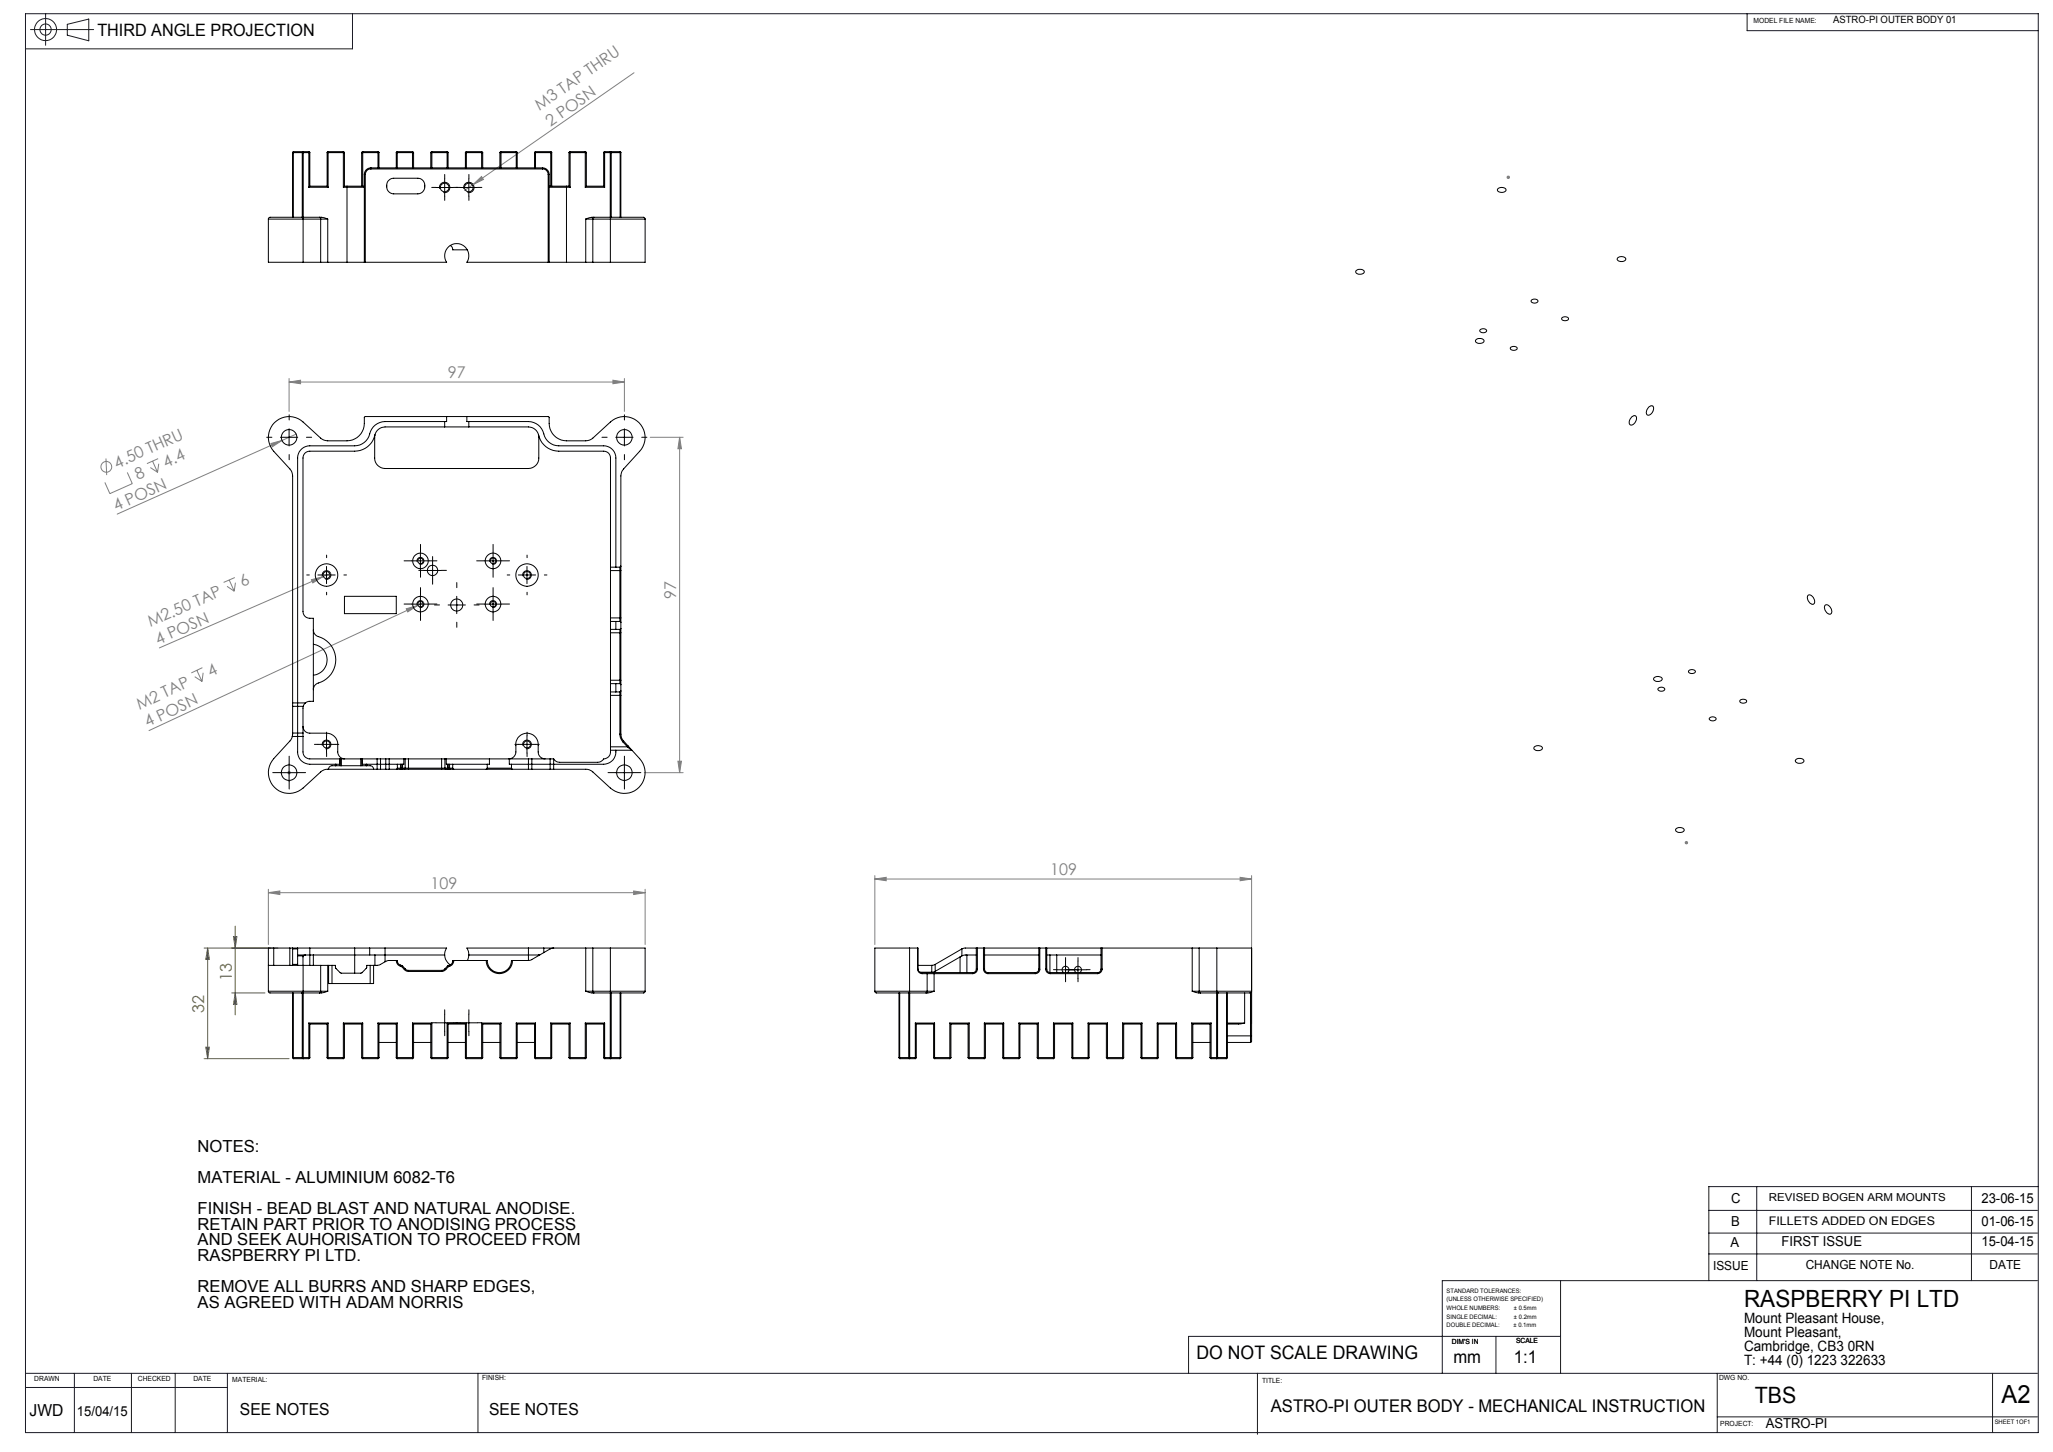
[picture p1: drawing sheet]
<svg xmlns="http://www.w3.org/2000/svg" width="594mm" height="420mm" viewBox="0 0 594 420" stroke-linecap="round" stroke-linejoin="round" font-family="sans-serif">
<g fill="none" stroke="#808080" stroke-width=".29">
<path d="M183.4 21l-46.5 32.4M136.9 53.4l2.4-2.3 .6 .8zM136.9 53.4l-2.5 1.7M435.9 51.3h1M436 50.9l.7 .7M436.4 50.8v1M436.7 50.9l-.7 .7M83.6 110.5l3.4-.5v1zM83.6 109.5v9.5M83.6 110.5h97.1M177.3 110l3.4 .5-3.4 .5zM180.7 109.5v9.5"/>
<path d="M30.7 132.6l.2 4.8M36.8 136.6l1.5 3.3-6.5 2.9-1.5-3.3M43.5 135.2l2.1 1.4M44.1 133.4l1.5 3.2M45.8 132.7l-3.3 1.4M45.9 134.1l-.3 2.5M78.4 128.3l3.2-.9-2.8 1.8zM81.6 127.4l-47.7 21.3M85.7 125.6l-4.1 1.8M188.1 126.5h9.6M196.6 126.5v97M196.6 126.5l.6 3.3h-1.1z"/>
<path d="M65.7 169.6l2.1 1.4M66.3 167.8l1.5 3.2M67.9 167.1l-3.2 1.4M68.1 168.5l-.3 2.5M90.1 167.7l3.2-.9-2.8 1.8zM93.3 166.8l-47.2 20.6M95.6 165.8l-2.3 1M117.5 176.1l3.3-.9-2.8 1.8zM120.8 175.2l-77.7 36.1M122.6 174.3l-1.8 .9M56.3 195.7l2.2 1.4M56.9 193.9l1.6 3.2"/>
<path d="M58.6 193.1l-3.2 1.5M58.8 194.6l-.3 2.5M83.1 223.5h1M83.3 223.1l.7 .8M83.6 223v1M84 223.1l-.7 .8M186.4 223.5h11.3M196.1 220.2h1.1l-.6 3.3zM77.6 258.2l3.4-.5v1zM77.6 257.2v16M77.6 258.2h109.1M183.3 257.7l3.4 .5-3.4 .5z"/>
<path d="M186.7 257.2v16M253.1 254.3l3.3-.5v1zM253.1 253.3v19.9M253.1 254.3h109M358.8 253.8l3.3 .5-3.3 .5zM362.1 253.3v42.8M487.4 243.8h1M487.6 243.4l.7 .7M487.9 243.3v.9M488.3 243.4l-.7 .7"/>
<circle cx="30.8" cy="135" r="1.56"/>
</g>
<g fill="none" stroke="#191924" stroke-width=".29">
<path d="M7.4 4h582.3v410.4h-582.3zM8.8 8.6h18.3M13.2 3.9v9.2M19.5 7l6.2-1.5v6.3l-6.2-1.6zM102 3.9v10.2h-94.6M505.5 4v4.9h84.2M494.4 356.7h95.1M494.4 350.1h95.1M508.3 343.2v27.2M570.4 343.2v27.2M589.7 343.2h-95.3v27.2M451.5 370.4v26.8"/>
<path d="M494.4 362.7h95.1M589.5 370.4h-172.2v26.8M7.4 397.2h582.1M21.5 397.2v17.2M38 397.2v17.2M50.7 397.2v17.2M65.8 397.2v17.2M138.3 397.2v17.2M363.8 397.2v17.7M432.8 386.6v10.6M451.5 386.6h-107.6v10.6M496.9 397.2v17.2"/>
<path d="M576.5 397.2v17.2M7.4 401.3h58.4M496.9 409.8h92.6"/>
<circle cx="13.2" cy="8.6" r="3.2"/>
<circle cx="13.2" cy="8.5" r="1.62"/>
</g>
<path d="M59.1 274.2h21.3M60.1 274.2l.5 3.3h-1.1zM60.1 274.2v32M67.6 270.9h.9l-.4 3.3zM68.1 267.9v25.7M67.1 287.2h9.6M68.1 287.2l.4 3.3h-.9zM59.1 306.2h24.5M59.5 302.9h1.1l-.5 3.3z" fill="none" stroke="#808000" stroke-width=".29"/>
<g fill="none" stroke="#000" stroke-width=".29">
<path d="M126.2 54.2h5M127.2 54.6a1.5 1.5 0 0 1 1.3-1.9 1.5 1.5 0 0 1 1.7 1.7 1.5 1.5 0 0 1-1.9 1.3M128.7 51.7v5M133.1 54.2h5M134.2 54.6a1.5 1.5 0 0 1 1.3-1.9 1.5 1.5 0 0 1 1.6 1.7 1.5 1.5 0 0 1-1.8 1.3M135.6 51.7v5M433.5 54.5a1.5 1.5 0 0 1 2.3 .5 1.5 1.5 0 0 1-2.6-.1zM392.3 78.3a1.44 1.44 0 0 1 2.4 .5 1.44 1.44 0 0 1-2.4-.3zM468 74.7a1.47 1.47 0 0 1 2.4 .3 1.42 1.42 0 0 1-2.5-.2zM427.1 98.2a1.38 1.38 0 0 1 2.3 .6 1.44 1.44 0 0 1-2.5-.3zM428.3 95.4a1.04 1.04 0 0 1 1-.3 1.04 1.04 0 0 1 .8 .8 1.04 1.04 0 0 1-1.1 .4 1.04 1.04 0 0 1-.8-.8zM443.1 86.8a1.05 1.05 0 0 1 1.8 .5 1.04 1.04 0 0 1-1 .4 1.04 1.04 0 0 1-.8-.8z"/>
<path d="M451.9 91.9a1.15 1.15 0 0 1 1.9 .4 1.12 1.12 0 0 1-1.1 .5 1.12 1.12 0 0 1-.9-.7zM437.2 100.4a1.04 1.04 0 0 1 1-.2 1.04 1.04 0 0 1 .7 .8 1.15 1.15 0 0 1-1.9-.4zM477 117.8a.83 .83 0 0 1 1.3-.3 .83 .83 0 0 1 0 1.3 1.19 1.19 0 0 1-1.9 1l.1-1.1zM81.1 126.5h5M83.6 124v5M178.2 126.5h5M180.7 124v5M472.1 120.6a.83 .83 0 0 1 1.2-.2 .83 .83 0 0 1 .1 1.3 1.22 1.22 0 0 1-1.9 .9v-.9zM121.6 159.8v4.9M142.7 159.8v4.9M92 166.3h5M93.3 166.7a1.26 1.26 0 0 1 1.1-1.6 1.26 1.26 0 0 1 1.3 1.4 1.26 1.26 0 0 1-1.5 1.1"/>
<path d="M94.5 163.8v5M119.1 162.2h5M119.1 174.7h5M120.7 162.5a1 1 0 0 1 .9-1.3 1 1 0 0 1 1.1 1.1 1 1 0 0 1-1.3 .9M120.7 175a.99 .99 0 0 1 .9-1.2 .99 .99 0 0 1 1 1 .99 .99 0 0 1-1.2 .9M121.6 172.2v5.1M122.7 165h4.9M125.2 162.5v5M129.6 175h5.1M132.2 172.5v5M140.2 162.2h4.9M140.2 174.7h4.9"/>
<path d="M141.7 162.5a1.01 1.01 0 0 1 .9-1.3 1.01 1.01 0 0 1 1.1 1.1 1.01 1.01 0 0 1-1.3 .9M141.7 175a1 1 0 0 1 .9-1.3 1 1 0 0 1 1 1.1 1 1 0 0 1-1.2 .9M142.7 172.2v5.1M150 166.3h5M151.3 166.7a1.26 1.26 0 0 1 1.1-1.6 1.26 1.26 0 0 1 1.3 1.4 1.26 1.26 0 0 1-1.5 1.1M152.5 163.8v5M523.1 172.2a1.71 1.71 0 0 1 1.9 2.1 .91 .91 0 0 1-.9 .5 .91 .91 0 0 1-.8-.8l-.4-1.1zM528.1 175.1a1.68 1.68 0 0 1 1.9 2 .78 .78 0 0 1-.8 .6 .78 .78 0 0 1-.7-.6l-.6-1.3zM478.6 196.1a1.54 1.54 0 0 1 2.3 .3 1.45 1.45 0 0 1-2.5-.1zM479.8 199.1a1.02 1.02 0 0 1 1.1-.4 1.02 1.02 0 0 1 .7 .8 1.04 1.04 0 0 1-1 .5 1.04 1.04 0 0 1-.9-.8zM488.6 194a1.15 1.15 0 0 1 1.9 .4 1.09 1.09 0 0 1-1 .5 1.09 1.09 0 0 1-.9-.7zM92 215.3h5"/>
<path d="M93.3 215.7a1.26 1.26 0 0 1 1.1-1.6 1.26 1.26 0 0 1 1.3 1.4 1.26 1.26 0 0 1-1.5 1.1M94.5 212.8v5M150 215.3h5M151.3 215.7a1.26 1.26 0 0 1 1.1-1.6 1.26 1.26 0 0 1 1.3 1.4 1.26 1.26 0 0 1-1.5 1.1M152.5 212.8v5M444 216a1.44 1.44 0 0 1 2.3 .5 1.44 1.44 0 0 1-2.5-.2zM494.6 207.7a1.03 1.03 0 0 1 1.1-.4 1.03 1.03 0 0 1 .8 .8 1.04 1.04 0 0 1-1.1 .4 1.04 1.04 0 0 1-.8-.8zM503.6 202.5a1.04 1.04 0 0 1 1-.3 1.04 1.04 0 0 1 .7 .8 1.15 1.15 0 0 1-1.9-.3zM519.6 219.7a1.44 1.44 0 0 1 2.3 .5 1.46 1.46 0 0 1-2.4-.2zM81.1 223.5h5M83.6 221v5M178.2 223.5h5"/>
<path d="M180.7 221v5M484.9 239.7a1.46 1.46 0 0 1 2.4 .5 1.5 1.5 0 0 1-2.5-.2zM308.3 278v5M311.9 278v5M126.2 295.9h5M128.7 293.4v5M133.1 295.9h5M135.6 293.4v5M305.8 280.5h8.6"/>
</g>
<g fill="none" stroke="#000" stroke-width=".29" stroke-dasharray="15.2 1.3 1.3 1.3">
<path d="M126.2 54.2h-1.3M128.7 51.7v-1.2M128.7 56.7v1.3M131.2 54.2h1.2M133.2 54.2h-1.3M135.7 51.7v-1.2M135.7 56.7v1.3M138.2 54.2h1.2M78.7 126.5h-1.5M83.7 121.5v-1.5M83.7 131.5v1.5M88.7 126.5h1.5"/>
<path d="M175.7 126.5h-1.5M180.7 121.5v-1.5M180.7 131.5v1.5M185.7 126.5h1.5M121.7 159.7v-2.2M142.7 159.7v-2.2M89.5 166.3h-.8M94.5 161.3v-.7M94.5 171.3v.8M99.5 166.3h.7M119.2 174.7h-2.3M119.2 162.2h-2.3"/>
<path d="M121.7 172.2v-2.2M121.7 177.2v2.3M121.7 164.7v2.3M122.7 165h-1.5M124.2 174.7h2.2M124.2 162.2h2.2M125.2 162.5v-1.5M125.2 167.5v1.5M127.2 175h-1.5M127.7 165h1.5M132.2 170v-1.5M132.2 180v1.5"/>
<path d="M137.2 175h1.4M140.2 162.2h-2.3M140.2 174.7h-2.3M142.7 164.7v2.3M142.7 172.2v-2.2M142.7 177.2v2.3M145.2 162.2h2.2M145.2 174.7h2.2M147.5 166.3h-.8M152.5 161.3v-.7M152.5 171.3v.8M157.5 166.3h.7"/>
<path d="M92 215.3h-1M94.5 212.8v-1M94.5 217.8v1M97 215.3h1M150 215.3h-1M152.5 212.8v-1M152.5 217.8v1M155 215.3h1M81.2 223.5h-2.3M83.7 221v-2.3M83.7 226v2.2M86.2 223.5h2.2"/>
<path d="M178.2 223.5h-2.3M180.7 221v-2.3M180.7 226v2.2M183.2 223.5h2.2M308.3 278v-1M311.9 278v-1M126.2 295.8h-1.3M128.7 293.3v-1.2M128.7 298.3v1.3M131.2 295.8h1.2M133.2 295.8h-1.3M135.7 293.3v-1.2"/>
<path d="M135.7 298.3v1.3M138.2 295.8h1.2M305.8 280.5h-1M308.3 283v1M309.4 280.5h-1M310.8 280.5h1M311.9 283v1M314.4 280.5h1"/>
</g>
<path d="M67.6 270.9h.9l-.4 3.3zM68.1 287.2l.4 3.3h-.9zM60.1 274.2l.5 3.3h-1.1zM59.5 302.9h1.1l-.5 3.3z" fill="#808000"/>
<g fill="#808080">
<path d="M90.1 167.7l3.2-.9-2.8 1.8z"/>
<path d="M78.4 128.3l3.2-.9-2.8 1.8z"/>
<path d="M117.5 176.1l3.3-.9-2.8 1.8z"/>
<path d="M136.9 53.4l2.4-2.3 .6 .8z"/>
<path d="M77.6 258.2l3.4-.5v1zM183.3 257.7l3.4 .5-3.4 .5zM83.6 110.5l3.4-.5v1zM177.3 110l3.4 .5-3.4 .5zM253.1 254.3l3.3-.5v1zM358.8 253.8l3.3 .5-3.3 .5z"/>
<path d="M196.6 126.5l.6 3.3h-1.1zM196.1 220.2h1.1l-.6 3.3z"/>
</g>
<g fill="none" stroke="#000" stroke-width=".29">
<path d="M84.7 44.2h.1M84.7 44.2v18.6M84.8 44.2h2.7M84.8 44.2v18.6M84.9 43.9l-.1 .3M84.9 43.9h2.8M84.9 43.9l-.2 .3M87.5 44.2h.2M87.5 44.2v18.6M87.7 43.9l-.2 .3M87.7 43.9v.3M87.7 44.2v18.6"/>
<path d="M87.7 43.9h1.7M87.7 44.2h1.7M89.4 43.9v.3M89.4 44.2h.2M89.4 43.9l.2 .3M89.4 44.2v10M89.4 54.2h5.5M89.6 53.9l-.2 .3M89.6 44.2v9.7M89.6 53.9h5.1M94.7 44.2h.2M94.7 53.9l.2 .3"/>
<path d="M94.7 44.2v9.7M94.9 43.9v.3M94.9 43.9l-.2 .3M94.9 44.2v10M94.9 43.9h4.4M94.9 44.2h4.4M99.3 44.2h.4M99.3 43.9v.3M99.3 43.9l.4 .3M99.3 44.2v10M99.3 54.2h1.1M99.7 53.9l-.4 .3"/>
<path d="M99.7 44.2v9.7M99.7 53.9h.7M100.4 54.2h5M100.4 53.9v.3M100.4 53.9h5M100.4 54.2v21.7M104.6 44.2h.4M104.6 44.2v9.7M105 43.9l-.4 .3M105 43.9v.3M105 44.2v9.7M105 43.9h4.4"/>
<path d="M105 44.2h4.4M105.4 50.5h.3M105.4 50.5v25.4M105.7 50.5v25.4M107.3 48.9a1.57 1.57 0 0 0-1.6 1.6M107.3 48.6a1.87 1.87 0 0 0-1.9 1.9M107.3 48.6v.3M107.3 48.9h49.7M107.3 48.6h49.7M109.4 43.9v.3M109.4 44.2h.2M109.4 43.9l.2 .3"/>
<path d="M109.4 44.2v4.4M109.6 44.2v4.4M112.2 52.4l1.3-.8h7.4a2.27 2.27 0 0 1 2 2.2 2.27 2.27 0 0 1-2 2.3h-7a2.3 2.3 0 0 1-1.7-3.7zM114.7 44.2h.2M114.7 44.2v4.4M114.9 43.9v.3M114.9 43.9l-.2 .3M114.9 44.2v4.4M114.9 43.9h4.4M114.9 44.2h4.4M119.3 44.2h.4M119.3 43.9v.3"/>
<path d="M119.3 43.9l.4 .3M119.3 44.2v4.4M119.7 44.2v4.4M124.6 44.2h.4M124.6 44.2v4.4M125 43.9l-.4 .3M125 43.9v.3M125 44.2v4.4M125 43.9h4.4M125 44.2h4.4M129.4 43.9v.3M129.4 44.2h.2"/>
<path d="M129.4 43.9l.2 .3M129.4 44.2v4.4M129.6 44.2v4.4M134.7 44.2h.2M134.7 44.2v4.4M134.9 43.9l-.2 .3M134.9 43.9v.3M134.9 44.2v4.4M134.9 43.9h4.4M134.9 44.2h4.4M139.3 44.2h.4M139.3 43.9v.3"/>
<path d="M139.3 43.9l.4 .3M139.3 44.2v4.4M139.7 44.2v4.4M144.6 44.2h.4M144.6 44.2v4.4M145 43.9v.3M145 43.9l-.4 .3M145 44.2v4.4M145 43.9h4.4M145 44.2h4.4M149.4 44.2h.2M149.4 43.9v.3"/>
<path d="M149.4 43.9l.2 .3M149.4 44.2v4.4M149.6 44.2v4.4M154.7 44.2h.2M154.7 44.2v4.4M154.9 43.9v.3M154.9 43.9l-.2 .3M154.9 44.2v4.4M154.9 43.9h4.4M154.9 44.2h4.4M157 48.9a1.63 1.63 0 0 1 1.6 1.6M157 48.6v.3"/>
<path d="M157 48.6a1.93 1.93 0 0 1 1.9 1.9M158.6 50.5h.3M158.6 50.5v25.4M158.9 54.2h5M158.9 53.9h5M158.9 50.5v25.4M159.3 43.9v.3M159.3 44.2h.3M159.3 43.9l.3 .3M159.3 44.2v9.7M159.6 44.2v9.7M163.9 53.9v.3"/>
<path d="M163.9 54.2v21.7M163.9 54.2h1.1M163.9 53.9h.7M164.6 44.2h.4M164.6 53.9l.4 .3M164.6 44.2v9.7M165 43.9v.3M165 43.9l-.4 .3M165 44.2v10M165 43.9h4.3M165 44.2h4.3M169.3 43.9v.3"/>
<path d="M169.3 44.2h.4M169.3 43.9l.4 .3M169.3 44.2v10M169.3 54.2h5.6M169.7 53.9l-.4 .3M169.7 44.2v9.7M169.7 53.9h5M174.7 44.2h.2M174.7 53.9l.2 .3M174.7 44.2v9.7M174.9 43.9l-.2 .3M174.9 43.9v.3"/>
<path d="M174.9 44.2v10M174.9 43.9h1.7M174.9 44.2h1.7M176.6 43.9v.3M176.6 43.9l.2 .3M176.6 44.2h.2M176.6 43.9h2.8M176.6 44.2v18.6M176.8 44.2h2.6M176.8 44.2v18.6M179.4 43.9v.3M179.4 43.9l.2 .3"/>
<path d="M179.4 44.2h.2M179.4 44.2v18.6M179.6 44.2v18.6M77.6 63.4v12.5h10.1M77.6 63.4h10.1M87.3 62.8h-9.2l-.5 .6M87.3 62.8l.4 .6M87.3 62.8h5.2M87.7 63.4v12.5M87.7 75.9h5.1M87.7 63.4h5.1M92.5 62.8l.3 .6"/>
<path d="M92.5 62.8l1.3 .2 1 .4M92.8 63.4h2M92.8 75.9h2M92.8 63.4v12.5M94.8 63.4v12.5M94.8 75.9h5.6M100.4 75.9h5M105.4 75.9h.3M105.7 75.9h23.5a3.5 3.5 0 0 1 3-5.4 3.5 3.5 0 0 1 2.9 5.4h23.5M130.3 71a1.31 1.31 0 0 1 .7 1.3h4.2M158.6 75.9h.3M158.9 75.9h5"/>
<path d="M163.9 75.9h5.6M169.5 63.4h2M169.5 75.9h2M169.5 63.4v12.5M171.5 63.4v12.5M171.5 75.9h5.1M171.5 63.4h5.1M171.8 62.8l-.3 .6M171.8 62.8l-1.3 .2-1 .4M171.8 62.8h5.2M176.6 63.4h10.1M176.6 63.4v12.5"/>
<path d="M177 62.8h9.2l.5 .6M177 62.8l-.4 .6M186.7 63.4v12.5h-10.1M108.5 125.8a6 6 0 0 1-5.9 4.7h-13a1.93 1.93 0 0 0-1.9 2v44.4a1.93 1.93 0 0 0 1.9 1.9h1.1v24.1h-1.4l-.9 .4M108.5 125.8l-.1 6.7a3 3 0 0 0 3 3h41.5a3 3 0 0 0 3-3l-.1-6.7M128.7 123.5h6.9M128.7 123.5h-17.3a3.1 3.1 0 0 0-2.9 2.3M128.7 121.9v1.6M129.2 120.5v1.4h-17.8a4.8 4.8 0 0 0-4.6 4.3 4.5 4.5 0 0 1-4.2 2.8h-13a3.5 3.5 0 0 0-3.5 3.5v85a3.5 3.5 0 0 0 3.5 3.6h7.4M129.2 120.5h-23.5l-.3 .2a5.5 5.5 0 0 1-5 6.8h-5.6l-1.1-.2-.9-.6-5.1-4.6a6 6 0 0 0-8.3 .2 6 6 0 0 0-.2 8.2l5 5.6 .5 1.6v65.6M129.2 120.5h5.9M135.1 120.5h23.5l.3 .2a5.5 5.5 0 0 0 5 6.8h5.6l1.1-.2 .9-.6 5.1-4.6a6 6 0 0 1 8.3 .2 6 6 0 0 1 .2 8.2l-4.7 5.1-.7 1.5-.1 26.6"/>
<path d="M135.1 120.5v1.4h17.8a4.8 4.8 0 0 1 4.7 4.3 4.5 4.5 0 0 0 4.1 2.8h13a3.5 3.5 0 0 1 3.5 3.5v31.6M135.6 123.5h17.3a3.1 3.1 0 0 1 2.9 2.3M135.6 121.9v1.6M155.8 125.8a6 6 0 0 0 5.9 4.7h13a1.93 1.93 0 0 1 1.9 2v31.6M99.7 172.5h15v5h-15zM176.6 164.1v.9M176.6 178.7v1.1M176.6 164.1h2.8M176.6 179.8h2.8M176.6 165v13.7M176.6 179.8v2.3M176.6 165h2.8"/>
<path d="M176.6 178.7h2.8M178.2 179.8v2.3M179.4 179.8l.2 .2M179.4 165h.2M179.4 164.1v.9M179.4 178.7v1.1M179.4 178.7h.2M179.4 165v13.7M179.6 163.7l-.2 .4M179.6 163.7v1.3M179.6 178.7v1.3M179.6 165v13.7"/>
<path d="M90.7 186.4a4.5 4.5 0 0 1 4 4.5 4.5 4.5 0 0 1-4 4.4M90.7 182.2a2.36 2.36 0 0 0 2.3 2.2 7.1 7.1 0 0 1 4.1 7.3 7.1 7.1 0 0 1-5.6 6.2l-.6 .7-.2 .9M176.6 182.1v.9M176.6 196.8v.9M176.6 182.1h2.8M176.6 197.7h2.8M176.6 183v13.8M176.6 197.7v2.4M176.6 183h2.8M176.6 196.8h2.8M178.2 197.7v2.4M179.4 197.7l.2 .4"/>
<path d="M179.4 183h.2M179.4 182.1v.9M179.4 196.8v.9M179.4 196.8h.2M179.4 183v13.8M179.6 181.8l-.2 .3M179.6 199.8l-.2 .3M179.6 181.8v1.2M179.6 196.8v1.3M179.6 199.8v1.3M179.6 180v1.8M179.6 183v13.8"/>
<path d="M179.6 198.1v1.7M84.6 213l-.6 1.2-4.8 5.2a6 6 0 0 0 .2 8.3 6 6 0 0 0 8.3 .2l5.1-4.6a2.8 2.8 0 0 1 2-.8h14.3M84.6 213h3.1M84.7 203.3v1M84.7 212l-.1 1M84.7 204.3v7.7M84.7 203.3h3.7M84.7 204.3h3M84.7 212h3M87.7 212v1M87.7 213v4.5a1.99 1.99 0 0 0 1.9 2h8.8M87.7 210.1a1.93 1.93 0 0 0 1.9 2h4.9a3.3 3.3 0 0 1 3.2 3.2v2.2a2.05 2.05 0 0 0 2 2"/>
<path d="M87.7 204.3v7.7M88.4 203.3l-.7 1M98.3 219.5v1.6h-1.1M98.4 219.5h.4M98.4 219.5v2M98.8 219.5h5.6M98.8 219.5v2M104.4 219.5h.3M104.4 219.5v2M104.7 219.5h4.4M104.7 219.5v2M104.8 219.5v1.6h1.1"/>
<path d="M109.1 219.5h1M109.1 219.5v3M110.1 219.5h1.5M110.1 219.5v3M111.6 219.5h1M111.6 219.5v3M112.6 219.5h4.6M112.6 219.5v3M116.8 219.5v1.6h-.3M117.2 219.5h1M117.2 219.5v2.7M118.2 219.5h9.6"/>
<path d="M118.2 219.5v2.7M127.8 219.5h.9M127.8 219.5v2.7M128.7 219.5h12.9M128.7 219.5v2.7M129.1 219.5v1.6h.4M141.6 219.5v1.6h-.6M141.6 219.5h5.8M147.2 219.5a2.05 2.05 0 0 0 2.1-2 5.7 5.7 0 0 1 .6-4.1 3.3 3.3 0 0 1 3.8-1.1 3.3 3.3 0 0 1 2 3.4 4.1 4.1 0 0 0 .3 2.9l.6 .6 1.1 .3M147.4 219.5v1.6h.6M147.4 219.5h5.5M152.9 219.5h1"/>
<path d="M152.9 219.5v3M153.9 219.5v3M153.9 219.5h5.3M159.2 219.5h1M159.2 219.5v3M160.2 219.5v3M176.6 217a2.09 2.09 0 0 1-1.9 2.5 2.14 2.14 0 0 1-1.8 1h-11a2.02 2.02 0 0 1-1.7-1M176.6 200.1v1M176.6 216v1M176.6 200.1h2.8M176.6 217h6.1M176.6 201.1v14.9"/>
<path d="M176.6 201.1h2.8M176.6 216h4.9M178.2 217a3.6 3.6 0 0 1-3.5 4.1h-26.7M179.4 201.1h.2M179.4 200.1v1M179.4 212.4h.2M179.4 212.4l.2 1.1 .6 1.1M179.4 201.1v11.3M179.6 212.4l.2 1 .6 1M179.6 201.1v11.3M180.2 214.6l1.3 1.4M180.4 214.4l-.2 .2"/>
<path d="M180.4 214.4l1.4 1.4M181.5 216l1.2 1M181.8 215.8l-.3 .2M181.8 215.8l1.2 1.3M182.7 217l.3 .1M183 217.1a9.9 9.9 0 0 1 3.5 5.3 6 6 0 0 1-2.9 6.4 6 6 0 0 1-7-.9l-5.1-4.6a2.8 2.8 0 0 0-2-.8h-9.3M97 221.5h-.9a1.02 1.02 0 0 0-1 1M97 221.5h.2M97 221.1h.2M97 221.1v.4M97.2 221.5h1.2M97.2 221.1v.4"/>
<path d="M98.4 221.5h.4M98.8 221.5h5.6M104.4 221.5h.3M104.7 221.5h1.2M105.9 221.1h.2M105.9 221.5h.2M105.9 221.1v.4M106.1 221.1h8.9M106.1 221.5h1a1.02 1.02 0 0 1 1 1M106.1 221.1v.4M109.1 222.5h1M110.1 222.5h1.5"/>
<path d="M111.6 222.5h1M112.6 222.5h2.1M114.7 222.5h1.1M115 222.2l-.3 .3M115 222.2h.9M115 221.1h.9M115 221.1v1.1M115.8 222.5h.4M115.9 222.2l-.1 .3M115.9 221.1h.3M115.9 221.1v1.1M115.9 222.2h.3"/>
<path d="M116.2 222.5h.1M116.2 222.2v.3M116.2 222.2h.3M116.2 221.1h.3M116.2 221.1v1.1M116.3 222.5h.7M116.5 222.2l-.2 .3M116.5 222.2h.7M116.5 221.1v1.1M117 222.5h1.2M117.2 222.2l-.2 .3M117.2 222.2h1"/>
<path d="M118.2 222.2v.3M118.2 222.5h9.6M118.2 222.2h9.6M127.8 222.2h.9M127.8 222.2v.3M127.8 222.5h1.2M128.7 222.2l.3 .3M128.7 222.2h.8M129 222.5h1.1M129.5 222.2l.3 .3-.1-.3M129.5 222.2h.2M129.5 221.1h.2"/>
<path d="M129.5 221.1v1.1M129.7 221.1h.4M129.7 222.2h.4M129.7 221.1v1.1M130.1 222.2h.9M130.1 221.1h.9M130.1 222.2v.3M130.1 221.1v1.1M130.1 222.5h1.2M131 222.2l.3 .3M131 221.1v1.1M131 221.1h10"/>
<path d="M131.3 222.5h9.4M140.7 222.5h7.6M141 222.2h7M141 222.2l-.3 .3M141 221.1v1.1M148 222.2l.3 .3M148 221.1v1.1M148.3 222.5h4.6M152.9 222.5h1M153.9 222.5h5.3M159.2 222.5h1M77.6 279.2h15.2"/>
<path d="M79.2 274.2h-1.6v12.5M79.2 274.2h4.7M79.2 274.2v5M83.9 274.2h.8M83.9 274.2v5M84.7 279l-.1 .2M84.7 274.2v.3M84.7 274.2h1.4M84.7 274.5v4.5M84.7 279h1.4M84.7 274.5h1.4M86.1 279v.2"/>
<path d="M86.1 274.2v.3M86.1 274.2h3.5M86.1 276.5h1.6M86.1 274.5v4.5M86.1 276.2h2.3M87.7 276.5v10.2M88.4 276.2l-.7 .3M88.4 276.2h20.1M89.6 274.2h13M89.6 274.2v5M90.7 276.2v3M92.8 279.2h2"/>
<path d="M92.8 279.2v7.5M94.8 279.2h.3M94.8 279.2v7.5M95.1 279.2h1M95.1 279.2v5.3h13v-5.3M96.1 279.2h.9l.1 .8 1.5 1.5h5.9l1.5-1.5 .1-.8h1M96.1 279.2v5.3M102.6 274.2h4.4M102.6 274.2v7.3M107 274.2h4.4M107 274.2v2M107.1 279.2h1"/>
<path d="M107.1 279.2v5.3M108.5 276.2h20.2M108.5 276.2v3M111.4 274.2h17.8l-.4 1-.1 1M111.4 274.2v4M114.7 277.8h-2.3l-2.8 1.4h-1.5M114.7 277.9a1.58 1.58 0 0 0 1.1 1.6M114.7 277.9h.3M114.7 277.8l.3 .1M114.7 277.8v.1M115 277.9a1.25 1.25 0 0 0 .9 1.3M115.8 279.5l.4 .1"/>
<path d="M115.9 279.2l-.1 .3M115.9 279.2l.3 .1M116.2 279.6h.1M116.2 279.3v.3M116.2 279.3l.3 .1M116.3 279.6l.7 .8M116.5 279.4l-.2 .2M116.5 279.4l.7 .9M128.7 276.2a3.6 3.6 0 0 0 1.6 2.9M129.5 279.4l.2 .2M129.5 279.4l-.8 .9M129.7 279.3l.1 .3"/>
<path d="M129.7 279.3l-.2 .1M129.7 279.6l-.7 .8M129.8 279.6h-.1M130.1 279.2v.3M130.1 279.2l-.4 .1M130.1 279.5l-.3 .1M131 277.9a1.25 1.25 0 0 1-.9 1.3M131 277.9h.3M131.3 277.9a1.58 1.58 0 0 1-1.2 1.6M131.3 277.8l-.3 .1M131.3 277.8h9.4M131.3 277.8v.1"/>
<path d="M135.6 276.2h20.2M135.6 276.2l-.4 1.6M140.7 277.8a3.8 3.8 0 0 0 3.8 3.8 3.8 3.8 0 0 0 3.8-3.8M140.7 277.8h.1a3.6 3.6 0 0 0 3.7 3.5 3.6 3.6 0 0 0 3.6-3.5h.2M148.3 277.8h4.6M152.9 274.2h4.4M152.9 274.2h-17.8l.4 1 .1 1M152.9 274.2v3.6M155.8 276.2h.4M155.8 276.2v.2M157.3 274.2h2.9M157.3 274.2v1.4"/>
<path d="M160.2 274.2l-1 .3-5.4 3.1-.9 .2M160.2 274.2h9.3M169.5 274.2h2M169.5 274.2v12.5M171.5 274.2v12.5M171.5 274.2h5.1M176.6 274.2h10.1v12.5M176.6 274.2v12.5M263.2 274.2h-10.1v12.5M263.2 274.2h2.3M263.2 274.2v12.5M265.5 274.2l.1 6.1"/>
<path d="M265.5 274.2v6.1M265.6 279.2h4M269.6 279.2v2M270.6 279l-1 .2M270.6 279v2M277.8 276.8l-7.2 4.2M277.8 276.8v4.5M278.3 276.5l-.5 .3M278.3 274.5v2M278.3 274.5l-7.7 4.5M279.8 276.2l-1.5 .3M279.8 276.2h2.7"/>
<path d="M279.8 276.2v5.1M282.5 274.2h.3M282.5 274.2h-3.5l-.7 .3M282.5 274.2v6.1M282.8 274.2h1.8M282.8 274.2v6.1M284.6 274.2h.3M284.6 274.2v6.1M284.9 274.2h15.7M284.9 276.2h15.7M284.9 274.2v6.1M300.6 274.2h.2"/>
<path d="M300.6 274.2v6.1M300.8 274.2h1.8M300.8 274.2v6.1M302.6 274.2h.3M302.6 274.2v6.1M302.9 274.2h15.7M302.9 276.2h.9M302.9 274.2v6.1M303.8 276.2h2M303.8 276.2v5.1M305.8 276.2h12.8M305.8 276.2v5.1"/>
<path d="M318.6 274.2h.3M318.6 274.2v6.1M318.9 274.2h26M318.9 274.2v6.1M344.9 274.2h2.1M344.9 274.2v12.5M347 274.2h5.1M347 274.2v12.5M352.1 274.2h10v25.4M352.1 274.2v12.5M77.6 286.7l.4 .5h9.3M77.6 286.7h10.1"/>
<path d="M84.7 287.2v18.7M84.8 287.2v18.7M87.3 287.2h5.2M87.5 287.2v18.7M87.7 286.7l-.4 .5M87.7 286.7h5.1M87.7 287.2v18.7M89.4 295.9l.2 .3M89.4 295.9h5.5M89.4 295.9v10M89.6 296.2h5.1M89.6 296.2v9.7"/>
<path d="M92.8 286.7l-.3 .5M92.8 286.7h2M94.7 296.2v9.7M94.8 286.7l-2.3 .5M94.9 295.9l-.2 .3M94.9 295.9v10M99.3 295.9l.4 .3M99.3 295.9v10M99.3 295.9h5.7M99.7 296.2v9.7M99.7 296.2h4.9M104.6 296.2v9.7"/>
<path d="M105 295.9l-.4 .3M105 295.9v10M109.4 295.9l.2 .3M109.4 295.9h5.5M109.4 295.9v10M109.6 296.2h5.1M109.6 296.2v9.7M114.7 296.2v9.7M114.9 295.9l-.2 .3M114.9 295.9v10M117 280.4l1.2 .6M117.2 280.3l-.2 .1"/>
<path d="M117.2 280.3l1 .4M118.2 280.7v.3M118.2 281h9.6M118.2 280.7h9.6M119.3 295.9l.4 .3M119.3 295.9h5.7M119.3 295.9v10M119.7 296.2h4.9M119.7 296.2v9.7M124.6 296.2v9.7M125 295.9l-.4 .3M125 295.9v10"/>
<path d="M127.8 280.7v.3M128.7 280.3l-.9 .4M128.7 280.3l.3 .1M129 280.4l-1.2 .6M129.4 295.9l.2 .3M129.4 295.9h5.5M129.4 295.9v10M129.6 296.2h5.1M129.6 296.2v9.7M134.7 296.2v9.7M134.9 295.9l-.2 .3M134.9 295.9v10"/>
<path d="M139.3 295.9l.4 .3M139.3 295.9h5.7M139.3 295.9v10M139.7 296.2h4.9M139.7 296.2v9.7M144.6 296.2v9.7M145 295.9l-.4 .3M145 295.9v10M149.4 295.9l.2 .3M149.4 295.9h5.5M149.4 295.9v10M149.6 296.2h5.1"/>
<path d="M149.6 296.2v9.7M154.7 296.2v9.7M154.9 295.9l-.2 .3M154.9 295.9v10M159.3 295.9l.3 .3M159.3 295.9h5.7M159.3 295.9v10M159.6 296.2h5M159.6 296.2v9.7M164.6 296.2v9.7M165 295.9l-.4 .3M165 295.9v10"/>
<path d="M169.3 295.9l.4 .3M169.3 295.9h5.6M169.3 295.9v10M169.5 286.7l2.3 .5M169.5 286.7h2M169.7 296.2h5M169.7 296.2v9.7M171.5 286.7l.3 .5M171.5 286.7h5.1M171.8 287.2h5.2M174.7 296.2v9.7M174.9 295.9l-.2 .3"/>
<path d="M174.9 295.9v10M176.6 287.2v18.7M176.6 286.7l.4 .5M176.6 286.7h10.1M176.8 287.2v18.7M179.4 287.2v18.7M179.6 287.2v18.7M186.7 286.7l-.5 .5h-9.2M253.1 286.7l.4 .5h9.3M253.1 286.7h10.1M260.1 287.2v18.7M260.3 287.2v18.7"/>
<path d="M262.8 287.2h5.1M262.9 287.2v18.7M263.2 286.7l-.4 .5M263.2 286.7h5.1M263.2 287.2v18.7M264.8 295.9l.3 .3M264.8 295.9h5.6M264.8 295.9v10M265.1 296.2h5M265.1 296.2v9.7M265.5 280.3a1.33 1.33 0 0 0 1.3 1.3M265.5 280.3h.1"/>
<path d="M265.6 280.3a.95 .95 0 0 0 1 1M266.2 281.2h3.4M266.6 281.3l.2 .3M266.6 281.3h1.4M266.8 281.6h1.5M268 281.3l.3 .3M268 281.3h2.3M268.3 286.7l-.4 .5M268.3 281.6h2M268.3 286.7h2M268.3 281.6v5.1M270.1 296.2v9.7"/>
<path d="M270.3 286.7l-1 .4-1.4 .1M270.3 281.3v.3M270.3 281.6h11.2M270.3 281.3h11.2M270.3 281.6v5.1M270.4 295.9l-.3 .3M270.4 295.9v10M270.6 281l-1 .2M274.8 295.9l.3 .3M274.8 295.9h5.6M274.8 295.9v10M275.1 296.2h5"/>
<path d="M275.1 296.2v9.7M280.1 296.2v9.7M280.4 295.9l-.3 .3M280.4 295.9v10M281.5 281.3v.3M282.5 280.3h.3M282.5 280.3a.96 .96 0 0 1-1 1M282.8 280.3a1.33 1.33 0 0 1-1.3 1.3M284.6 280.3a1.33 1.33 0 0 0 1.3 1.3M284.6 280.3h.3M284.8 295.9l.3 .3M284.8 295.9h5.6"/>
<path d="M284.8 295.9v10M284.9 280.3a.96 .96 0 0 0 1 1M285.1 296.2h5M285.1 296.2v9.7M285.9 281.3v.3M285.9 281.6h13.7M285.9 281.3h13.7M290.1 296.2v9.7M290.4 295.9l-.3 .3M290.4 295.9v10M294.8 295.9l.3 .3M294.8 295.9h5.6"/>
<path d="M294.8 295.9v10M295.1 296.2h5M295.1 296.2v9.7M299.6 281.3v.3M300.1 296.2v9.7M300.4 295.9l-.3 .3M300.4 295.9v10M300.6 280.3a.96 .96 0 0 1-1 1M300.6 280.3h.2M300.8 280.3a1.27 1.27 0 0 1-1.2 1.3M302.6 280.3a1.27 1.27 0 0 0 1.2 1.3M302.6 280.3h.3"/>
<path d="M302.9 280.3a.96 .96 0 0 0 .9 1M303.8 281.3v.3M303.8 281.6h13.8M303.8 281.3h13.8M304.8 295.9l.3 .3M304.8 295.9h5.6M304.8 295.9v10M305.1 296.2h5M305.1 296.2v9.7M307.7 281.3a1.01 1.01 0 0 1-.2-1.5 1.01 1.01 0 0 1 1.5 0 1.01 1.01 0 0 1-.1 1.5M310.1 296.2v9.7M310.4 295.9l-.3 .3"/>
<path d="M310.4 295.9v10M311.3 281.3a1.01 1.01 0 0 1-.2-1.5 1.01 1.01 0 0 1 1.5 0 1.01 1.01 0 0 1-.1 1.5M314.8 295.9l.3 .3M314.8 295.9h5.6M314.8 295.9v10M315.1 296.2h5M315.1 296.2v9.7M317.6 281.3v.3M318.6 280.3a.96 .96 0 0 1-1 1M318.6 280.3h.3M318.9 280.3a1.33 1.33 0 0 1-1.3 1.3M320.1 296.2v9.7"/>
<path d="M320.4 295.9l-.3 .3M320.4 295.9v10M324.8 295.9l.3 .3M324.8 295.9h5.6M324.8 295.9v10M325.1 296.2h5M325.1 296.2v9.7M330.1 296.2v9.7M330.4 295.9l-.3 .3M330.4 295.9v10M334.8 295.9l.3 .3M334.8 295.9h5.6"/>
<path d="M334.8 295.9v10M335.1 296.2h5M335.1 296.2v9.7M340.1 296.2v9.7M340.4 295.9l-.3 .3M340.4 295.9v10M344.8 295.9l.3 .3M344.8 295.9h5.6M344.8 295.9v10M344.9 286.7h2.1M344.9 286.7l2.4 .5M345.1 296.2h5"/>
<path d="M345.1 296.2v9.7M347 286.7l.3 .5M347 286.7h5.1M347.3 287.2h5.1M350.1 296.2v9.7M350.4 295.9l-.3 .3M350.4 295.9v10M352 287.2v18.7M352.1 286.7h10l-.4 .5h-9.3M352.1 286.7l.3 .5M352.3 287.2v18.7M354.9 287.2v18.7"/>
<path d="M355.1 295.9h5M355.1 287.2v18.7M355.1 299.6h6.7M360.1 295.9l-1.7 .3h-3.3M360.1 287.2v8.7M361.8 299.6v1.9M361.8 299.6h.3M361.8 287.2v12.4M362.1 299.6v1.6l-.3 .3M84.7 305.9l.2 .3M84.7 305.9h.1M84.8 305.9h2.7"/>
<path d="M84.8 305.9l.1 .3M84.9 306.2h2.8M87.5 305.9l.2 .3M87.5 305.9h.2M87.7 305.9v.3M87.7 306.2h1.7M87.7 305.9h1.7M89.4 305.9h.2M89.4 305.9v.3M89.6 305.9l-.2 .3M94.7 305.9h.2M94.7 305.9l.2 .3"/>
<path d="M94.9 305.9v.3M94.9 306.2h4.4M94.9 305.9h4.4M99.3 305.9h.4M99.3 305.9v.3M99.7 305.9l-.4 .3M104.6 305.9h.4M104.6 305.9l.4 .3M105 305.9v.3M105 306.2h4.4M105 305.9h4.4M109.4 305.9h.2"/>
<path d="M109.4 305.9v.3M109.6 305.9l-.2 .3M109.6 301.5h5.1M114.7 305.9h.2M114.7 305.9l.2 .3M114.9 305.9v.3M114.9 306.2h4.4M114.9 305.9h4.4M119.3 305.9h.4M119.3 305.9v.3M119.7 305.9l-.4 .3M119.7 301.5h4.9"/>
<path d="M124.6 305.9h.4M124.6 305.9l.4 .3M125 305.9v.3M125 306.2h4.4M125 305.9h4.4M129.4 305.9v.3M129.4 305.9h.2M129.6 305.9l-.2 .3M129.6 301.5h5.1M134.7 305.9h.2M134.7 305.9l.2 .3M134.9 305.9v.3"/>
<path d="M134.9 306.2h4.4M134.9 305.9h4.4M139.3 305.9v.3M139.3 305.9h.4M139.7 305.9l-.4 .3M139.7 301.5h4.9M144.6 305.9h.4M144.6 305.9l.4 .3M145 305.9v.3M145 306.2h4.4M145 305.9h4.4M149.4 305.9v.3"/>
<path d="M149.4 305.9h.2M149.6 305.9l-.2 .3M149.6 301.5h5.1M154.7 305.9h.2M154.7 305.9l.2 .3M154.9 305.9v.3M154.9 306.2h4.4M154.9 305.9h4.4M159.3 305.9v.3M159.3 305.9h.3M159.6 305.9l-.3 .3M164.6 305.9h.4"/>
<path d="M164.6 305.9l.4 .3M165 305.9v.3M165 306.2h4.3M165 305.9h4.3M169.3 305.9h.4M169.3 305.9v.3M169.7 305.9l-.4 .3M174.7 305.9h.2M174.7 305.9l.2 .3M174.9 305.9v.3M174.9 306.2h1.7M174.9 305.9h1.7"/>
<path d="M176.6 305.9h.2M176.6 305.9v.3M176.6 306.2h2.8M176.8 305.9h2.6M176.8 305.9l-.2 .3M179.4 305.9v.3M179.4 305.9h.2M179.6 305.9l-.2 .3M260.1 305.9l.3 .3M260.1 305.9h.2M260.3 305.9h2.6M260.3 305.9l.1 .3"/>
<path d="M260.4 306.2h2.8M262.9 305.9h.3M262.9 305.9l.3 .3M263.2 305.9v.3M263.2 306.2h1.6M263.2 305.9h1.6M264.8 305.9h.3M264.8 305.9v.3M265.1 305.9l-.3 .3M270.1 305.9h.3M270.1 305.9l.3 .3M270.4 305.9v.3"/>
<path d="M270.4 306.2h4.4M270.4 305.9h4.4M274.8 305.9v.3M274.8 305.9h.3M275.1 305.9l-.3 .3M280.1 305.9h.3M280.1 305.9l.3 .3M280.4 305.9v.3M280.4 306.2h4.4M280.4 305.9h4.4M284.8 305.9h.3M284.8 305.9v.3"/>
<path d="M285.1 305.9l-.3 .3M290.1 305.9h.3M290.1 305.9l.3 .3M290.4 305.9v.3M290.4 306.2h4.4M290.4 305.9h4.4M294.8 305.9h.3M294.8 305.9v.3M295.1 305.9l-.3 .3M300.1 305.9h.3M300.1 305.9l.3 .3M300.4 305.9v.3"/>
<path d="M300.4 306.2h4.4M300.4 305.9h4.4M304.8 305.9h.3M304.8 305.9v.3M305.1 305.9l-.3 .3M310.1 305.9h.3M310.1 305.9l.3 .3M310.4 305.9v.3M310.4 306.2h4.4M310.4 305.9h4.4M314.8 305.9h.3M314.8 305.9v.3"/>
<path d="M315.1 305.9l-.3 .3M320.1 305.9h.3M320.1 305.9l.3 .3M320.4 305.9v.3M320.4 306.2h4.4M320.4 305.9h4.4M324.8 305.9h.3M324.8 305.9v.3M325.1 305.9l-.3 .3M330.1 305.9h.3M330.1 305.9l.3 .3M330.4 305.9v.3"/>
<path d="M330.4 306.2h4.4M330.4 305.9h4.4M334.8 305.9h.3M334.8 305.9v.3M335.1 305.9l-.3 .3M340.1 305.9h.3M340.1 305.9l.3 .3M340.4 305.9v.3M340.4 306.2h4.4M340.4 305.9h4.4M344.8 305.9v.3M344.8 305.9h.3"/>
<path d="M345.1 305.9l-.3 .3M345.1 301.5h5M350.1 305.9h.3M350.1 305.9l.3 .3M350.4 305.9v.3M350.4 306.2h1.6M350.4 305.9h1.6M352 305.9h.3M352 305.9v.3M352 306.2h2.8M352.3 305.9h2.6M352.3 305.9l-.3 .3"/>
<path d="M354.9 305.9l-.1 .3M354.9 305.9h.2M355.1 305.9l-.3 .3M355.1 301.5h6.7"/>
<circle cx="128.6" cy="54.2" r="1.24"/>
<circle cx="135.7" cy="54.2" r="1.24"/>
<circle cx="83.7" cy="126.5" r="2.25"/>
<circle cx="180.6" cy="126.5" r="2.24"/>
<circle cx="94.5" cy="166.3" r="1.02"/>
<circle cx="94.5" cy="166.3" r="3.3"/>
<circle cx="121.6" cy="174.7" r=".8"/>
<circle cx="121.6" cy="174.7" r="2.26"/>
<circle cx="121.6" cy="162.2" r=".8"/>
<circle cx="121.6" cy="162.2" r="2.25"/>
<circle cx="125.2" cy="165" r="1.5"/>
<circle cx="132.2" cy="175" r="1.75"/>
<circle cx="142.6" cy="174.7" r=".79"/>
<circle cx="142.7" cy="174.8" r="2.25"/>
<circle cx="142.7" cy="162.2" r=".79"/>
<circle cx="142.7" cy="162.2" r="2.24"/>
<circle cx="152.5" cy="166.3" r="1.02"/>
<circle cx="152.5" cy="166.3" r="3.3"/>
<circle cx="94.5" cy="215.3" r="1.02"/>
<circle cx="152.5" cy="215.3" r="1.02"/>
<circle cx="83.7" cy="223.5" r="2.26"/>
<circle cx="180.6" cy="223.5" r="2.25"/>
</g>
<text font-size="7.2" x="579.1" y="406">A2</text>
<text font-size="6.9" x="504.6" y="378.2">RASPBERRY PI LTD</text>
<text font-size="6.5" x="507.7" y="405.9">TBS</text>
<text font-size="5.4" x="346.2" y="393">DO NOT SCALE DRAWING</text>
<g font-size="5.1">
<text x="420.5" y="394.2">mm</text>
<text x="438" y="394.4">1:1</text>
<text x="367.7" y="408.3">ASTRO-PI OUTER BODY - MECHANICAL INSTRUCTION</text>
</g>
<text font-size="4.9" x="28.2" y="10.4">THIRD ANGLE PROJECTION</text>
<g font-size="4.8">
<text x="57.2" y="333.1">NOTES:</text>
<text x="57.2" y="342.1">MATERIAL - ALUMINIUM 6082-T6</text>
<text x="57.2" y="351.2">FINISH - BEAD BLAST AND NATURAL ANODISE.</text>
<text x="57.2" y="355.7">RETAIN PART PRIOR TO ANODISING PROCESS</text>
<text x="57.2" y="360.2">AND SEEK AUHORISATION TO PROCEED FROM</text>
<text x="57.2" y="364.7">RASPBERRY PI LTD.</text>
<text x="57.2" y="373.8">REMOVE ALL BURRS AND SHARP EDGES,</text>
<text x="57.2" y="378.3">AS AGREED WITH ADAM NORRIS</text>
<text x="8.5" y="409.6">JWD</text>
<text x="69.4" y="409.4">SEE NOTES</text>
<text x="141.5" y="409.3">SEE NOTES</text>
</g>
<g font-size="4.7" fill="#808080">
<text x="156.1" y="32.1" transform="rotate(-35 156.1 32.1)">M3 TAP THRU</text>
<text x="159.3" y="36.6" transform="rotate(-35 159.3 36.6)">2 POSN</text>
<text x="129.5" y="109.5">97</text>
<text x="33.8" y="135.5" transform="rotate(-24 33.8 135.5)">4.50 THRU</text>
<text x="48" y="135.3" transform="rotate(-24 48 135.3)">4.4</text>
<text x="39.9" y="139" transform="rotate(-24 39.9 139)">8</text>
<text x="33.6" y="147.9" transform="rotate(-24 33.6 147.9)">4 POSN</text>
<text x="70.2" y="169.7" transform="rotate(-24 70.2 169.7)">6</text>
<text x="195.7" y="173.2" transform="rotate(-90 195.7 173.2)">97</text>
<text x="43.5" y="181.4" transform="rotate(-24 43.5 181.4)">M2.50 TAP</text>
<text x="45.7" y="186.5" transform="rotate(-24 45.7 186.5)">4 POSN</text>
<text x="60.9" y="195.8" transform="rotate(-25 60.9 195.8)">4</text>
<text x="40.3" y="205.3" transform="rotate(-25 40.3 205.3)">M2 TAP</text>
<text x="42.7" y="210.4" transform="rotate(-25 42.7 210.4)">4 POSN</text>
<text x="124.6" y="257.2">109</text>
<text x="303.8" y="253.2">109</text>
</g>
<g font-size="4.7" fill="#808000">
<text x="67.1" y="283.7" transform="rotate(-90 67.1 283.7)">13</text>
<text x="59.1" y="293" transform="rotate(-90 59.1 293)">32</text>
</g>
<g font-size="4.1">
<text x="504.6" y="382.8">Mount Pleasant House,</text>
<text x="504.6" y="386.8">Mount Pleasant,</text>
<text x="504.6" y="390.8">Cambridge, CB3 0RN</text>
<text x="504.6" y="394.8">T: +44 (0) 1223 322633</text>
</g>
<g font-size="4">
<text x="500.9" y="348">C</text>
<text x="573.3" y="348">23-06-15</text>
<text x="500.9" y="354.6">B</text>
<text x="573.3" y="354.5">01-06-15</text>
<text x="500.7" y="360.6">A</text>
<text x="515.5" y="360.5">FIRST ISSUE</text>
<text x="573.3" y="360.5">15-04-15</text>
<text x="22.3" y="409.6">15/04/15</text>
<text x="510.9" y="413.1">ASTRO-PI</text>
</g>
<g font-size="3.6">
<text x="495.6" y="367.5">ISSUE</text>
<text x="522.5" y="367.1">CHANGE NOTE No.</text>
<text x="575.7" y="367.1">DATE</text>
</g>
<text font-size="3.4" x="511.8" y="354.2">FILLETS ADDED ON EDGES</text>
<text font-size="3.2" x="511.8" y="347.4">REVISED BOGEN ARM MOUNTS</text>
<text font-size="2.9" x="530.4" y="6.7">ASTRO-PI OUTER BODY 01</text>
<g font-size="2.1">
<text x="507.4" y="6.6">MODEL FILE NAME:</text>
<text x="420.1" y="388.6">DIM'S IN</text>
<text x="438.6" y="388.6">SCALE</text>
<text x="9.9" y="399.4">DRAWN</text>
<text x="27" y="399.4">DATE</text>
<text x="56" y="399.6">DATE</text>
<text x="67.2" y="399.8">MATERIAL:</text>
<text x="139.5" y="399.1">FINISH:</text>
<text x="365.2" y="400">TITLE:</text>
<text x="497.4" y="399.2">DWG NO.</text>
<text x="497.7" y="412.6">PROJECT:</text>
</g>
<text font-size="2" x="39.9" y="399.4">CHECKED</text>
<g font-size="1.8">
<text x="418.6" y="376.4">(UNLESS OTHERWISE SPECIFIED)</text>
<text x="418.6" y="373.9">STANDARD TOLERANCES:</text>
<text x="418.6" y="383.9">DOUBLE DECIMAL:</text>
<text x="418.6" y="381.4">SINGLE DECIMAL:</text>
<text x="418.6" y="378.9">WHOLE NUMBERS:</text>
<text x="437.9" y="383.9">± 0.1mm</text>
<text x="438" y="378.9">± 0.5mm</text>
<text x="438" y="381.4">± 0.2mm</text>
<text x="577.1" y="412">SHEET 1OF1</text>
</g>
</svg>
